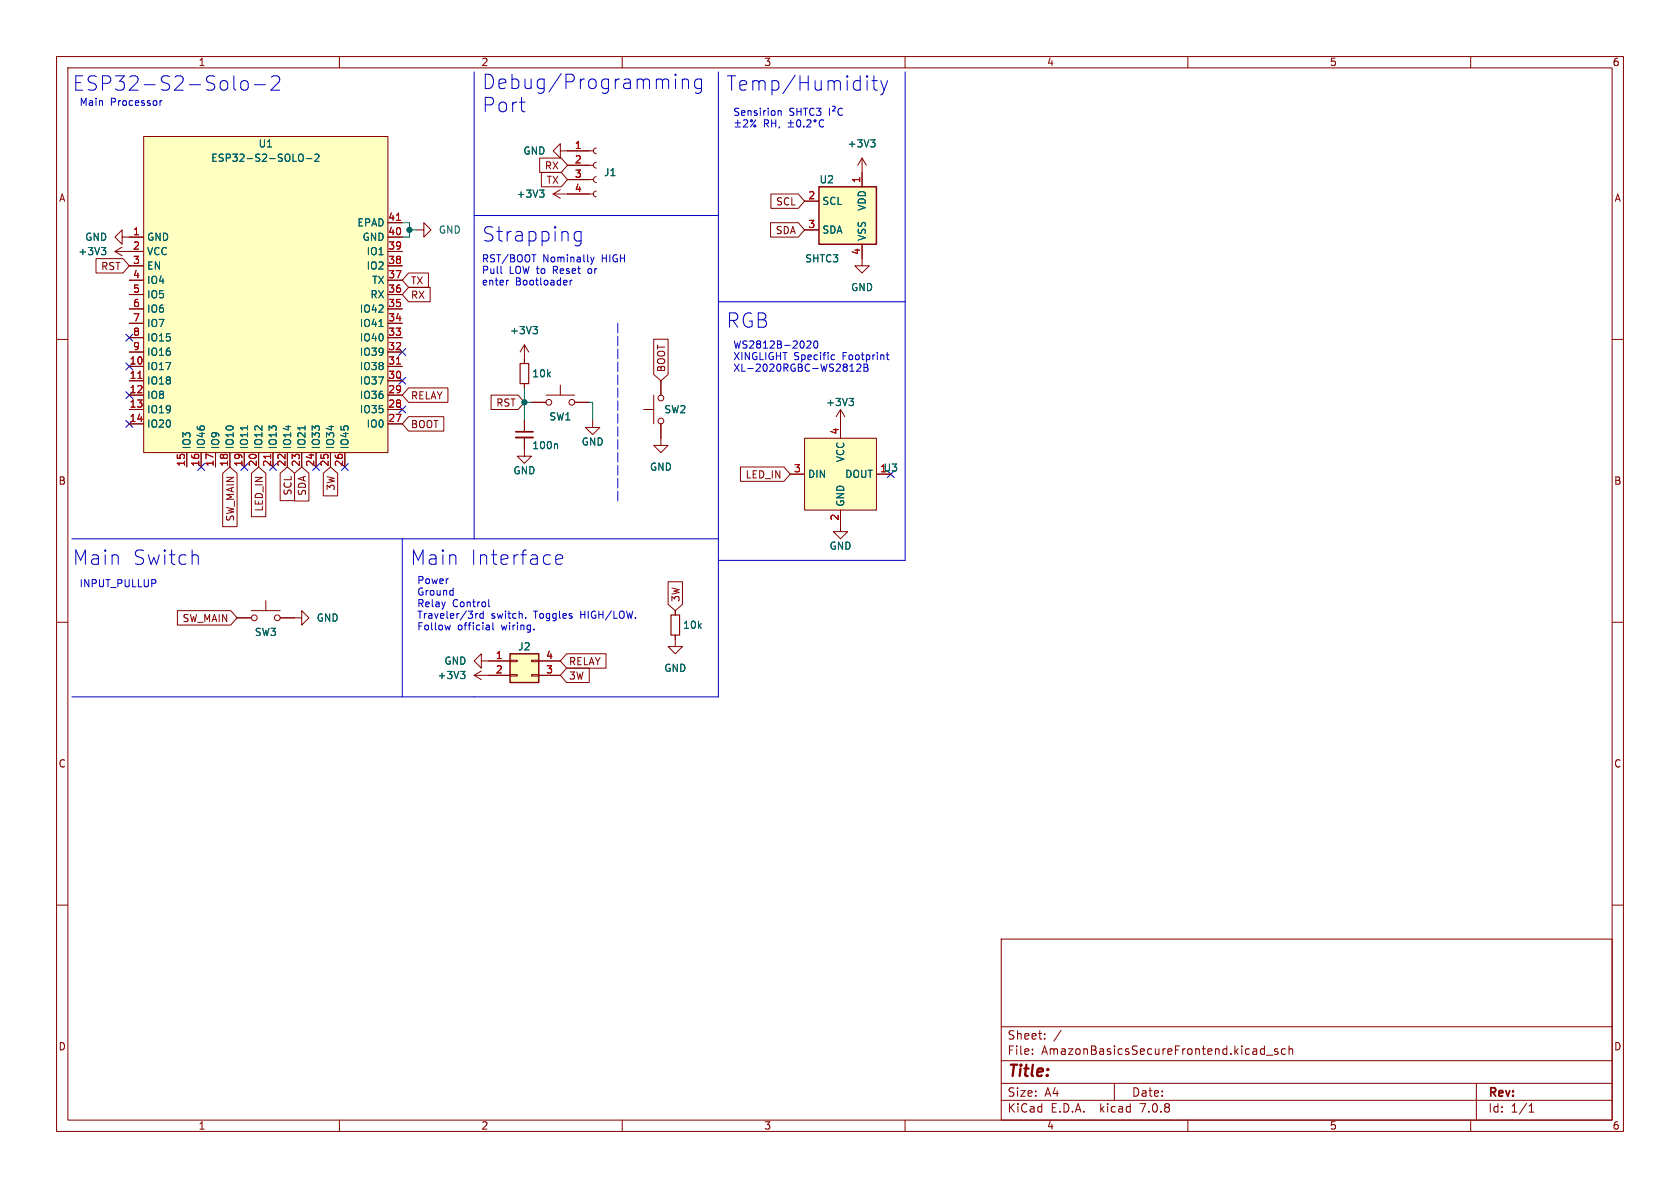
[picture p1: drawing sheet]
<svg xmlns="http://www.w3.org/2000/svg" width="297mm" height="210mm" viewBox="0 0 297 210" stroke-linecap="round" stroke-linejoin="round" font-family="sans-serif">
<g fill="none" stroke="#840000" stroke-width=".18">
<path d="M10 10h277v190h-277zM12 12h273v186h-273zM60 10v2M110 10v2M160 10v2M210 10v2M260 10v2M25.4 24.1h43.2v55.9h-43.2zM68.6 39.4h2.5M95.4 27.9h3.8l1.1 1.3-1.1 1.3h-3.8zM95.7 30.5h3.5l1.1 1.3-1.1 1.2h-3.5zM97.8 34.3l1.3 .8"/>
<path d="M97.8 34.3h7.1M99.1 26.7v-1.3l-1.3 1.3 1.3 1.2v-1.2h5.8M99.1 33.5l-1.3 .8M100.3 31.8h4.6M100.3 29.2h4.6M105.4 33.8l-.3 .1-.2 .4 .1 .3 .4 .2M105.4 31.2l-.3 .2-.2 .3 .1 .4 .4 .2M105.4 28.7l-.3 .1-.2 .4 .1 .4 .4 .1M105.4 26.2l-.3 .1-.2 .4 .1 .3 .4 .2M136.2 39.4h4.9l1.1 1.2-1.1 1.3h-4.9zM136.3 34.3h4.8l1.1 1.3-1.1 1.2h-4.8zM142.2 35.6h2.6"/>
<path d="M152.4 27.9l-.8 1.3M152.4 27.9v5.1M152.4 27.9l.8 1.3M10 60h2M17 45.7h4.7l1.2 1.3-1.2 1.3h-4.7zM20.3 44.5h5.1M20.3 44.5l1.3 .7M21.6 41.9v-1.3l-1.3 1.3 1.3 1.3v-1.3h3.8M21.6 43.7l-1.3 .8M22.9 47h2.5M22.9 59.7h2.5M22.9 57.2h2.5"/>
<path d="M22.9 54.6h2.5M22.9 52.1h2.5M22.9 49.5h2.5M68.6 41.9h2.5M68.6 44.5h2.5M68.6 47h2.5M68.6 59.7h2.5M68.6 57.2h2.5M68.6 54.6h2.5M68.6 52.1h2.5M68.6 49.5h2.5M72.2 48.3h3.5v2.5h-3.5l-1.1-1.3z"/>
<path d="M72.2 50.8h3.8v2.5h-3.8l-1.1-1.2zM73.7 40.6h1.2v-1.2l1.3 1.2-1.3 1.3v-1.3M115.6 60h2.5v6.2l-1.3 1.1-1.2-1.1zM142.2 40.6h2.6M152.4 43.2v3.8h1.3l-1.3 1.3-1.3-1.3h1.3M285 60h2M22.9 72.4h2.5M22.9 64.8h2.5M22.9 67.3h2.5M22.9 69.9h2.5M22.9 74.9h2.5M22.9 62.2h2.5"/>
<path d="M68.6 72.4h2.5M68.6 64.8h2.5M68.6 67.3h2.5M68.6 69.9h2.5M68.6 74.9h2.5M68.6 62.2h2.5M72.2 68.6h7v2.5h-7l-1.1-1.2zM72.2 73.7h6.3v2.5h-6.3l-1.1-1.3zM86.8 69.8h4.8l1.1 1.3-1.1 1.3h-4.8zM92.7 77.3v3.3h1.3l-1.3 1.3-1.3-1.3h1.3M92.7 61l-.8 1.2M92.7 61v3.3"/>
<path d="M92.7 67.8v.8M92.7 74.3v2M92.7 61l.8 1.2M94 71.1h2.5M96.5 69.9h5.1M99.1 68.1v1.8M101.6 71.1h2.5M104.8 74.3v1.3h1.2l-1.2 1.2-1.3-1.2h1.3M113.8 72.4h1.8M115.6 69.9v5M116.8 74.9v3.8h1.3l-1.3 1.3-1.2-1.3h1.2M116.8 67.3v2.6"/>
<path d="M142.2 77.5h12.7v12.7h-12.7zM148.6 72.4v5.1M148.6 72.4l-.8 1.3M148.6 72.4l.8 1.3M33 80v2.6M35.6 80v2.6M38.1 80v2.6M39.4 83.7l1.2-1.1 1.3 1.1v9.4h-2.5zM40.6 80v2.6M43.2 80v2.6M44.4 83.7l1.3-1.1 1.3 1.1v7.6h-2.6zM45.7 80v2.6"/>
<path d="M48.3 80v2.6M49.5 83.7l1.3-1.1 1.3 1.1v4.8h-2.6zM50.8 80v2.6M52.1 83.7l1.2-1.1 1.3 1.1v4.9h-2.5zM53.3 80v2.6M55.9 80v2.6M57.1 83.7l1.3-1.1 1.3 1.1v4h-2.6zM58.4 80v2.6M61 80v2.6M130.9 82.5h7.7l1.1 1.3-1.1 1.3h-7.7zM139.7 83.8h2.5M148.6 90.2v3.8h1.3l-1.3 1.3-1.3-1.3h1.3"/>
<path d="M154.9 83.8h2.6M10 110h2M31.4 107.9h9.4l1.1 1.3-1.1 1.3h-9.4zM41.9 109.2h2.5M44.4 108h5.1M47 106.2v1.8M49.5 109.2h3.8v-1.2l1.3 1.2-1.3 1.3v-1.3M83.8 119.4h6.4M83.8 119.4l1.3 .7M85.1 116.8v-1.2l-1.3 1.2 1.3 1.3v-1.3h5.1M85.1 118.6l-1.3 .8M90.2 119.3h1.2v.2h-1.2z"/>
<path d="M90.2 116.7h1.2v.3h-1.2zM94 119.3h1.2v.2h-1.2zM94 116.7h1.2v.3h-1.2zM95.2 116.8h3.9M95.2 119.4h3.9M100.2 118.1h4v2.6h-4l-1.1-1.3zM100.2 115.6h6.9v2.5h-6.9l-1.1-1.3zM118.1 102.8h2.6v4l-1.3 1.2-1.3-1.2zM119.4 112.3v2h1.2l-1.2 1.3-1.3-1.3h1.3M119.4 108v.7M285 110h2M10 160h2"/>
<path d="M285 160h2M177 166h108v32h-108zM60 198v2M110 198v2M160 198v2M177 194.5h108M177 191.5h108M177 187.5h108M177 181.5h108M182.5 186.3v.1M182.5 185.5v.1M184.7 183.6v.1"/>
<path d="M184.7 182.8v.1M187.6 182.1l-1.3 2M197 191.5v3M210 198v2M223.1 185.4l.4 .1M223.5 184.9v1.5M223.5 186.3l-.4 .1M223.9 186.5h1.1M225.9 185.5l-.4-.1-.2 .2 .1 .2 .5 .2v.3h-.6M227.2 185.5l-.4-.1-.3 .3v.4l.2 .2h.5M227.9 185.5l.2-.1 .4 .1v.9M227.9 184.9v1.5"/>
<path d="M260 198v2M261 191.5v6.5M270.3 196.6h.9M270.3 195.5l.4-.4v1.5"/>
<circle cx="97" cy="71.1" r=".51"/>
<circle cx="101.1" cy="71.1" r=".51"/>
<circle cx="116.8" cy="74.4" r=".51"/>
<circle cx="116.8" cy="70.4" r=".51"/>
<circle cx="45" cy="109.2" r=".51"/>
<circle cx="49" cy="109.2" r=".51"/>
</g>
<g fill="#ffffc2" stroke="#ffffc2" stroke-width=".18">
<path d="M25.4 24.1h43.2v55.9h-43.2z"/>
<path d="M142.2 77.5h12.7v12.7h-12.7z"/>
<path d="M144.8 33h10.1v10.2h-10.1z"/>
<path d="M90.2 115.6h5v5.1h-5z"/>
</g>
<path d="M70.1 39h.7M24.4 66.9h.7M70.1 64.4h.7M47.8 80.3v.7" fill="none" stroke="#a90000" stroke-width=".18"/>
<g fill="none" stroke="#006464" stroke-width=".18">
<path d="M53.1 27.2a.43 .43 0 0 1 .5 .5v.4a.43 .43 0 0 1-.5 .4M54.2 28h.9M55.7 27.4l.5-.2 .2 .4-.8 .9h.8M95.4 33.6h.8l-.5 .5M95.9 34.1l.3 .2v.3l-.3 .3M153.9 24.7h.8l-.4 .5M154.5 25.2l.2 .2v.3l-.2 .3M17.9 43.8h.8l-.4 .4M18.5 44.2l.2 .3v.3l-.2 .2M67 57.7h.7M94.2 57.7h.8l-.4 .5M94.8 58.2l.2 .3v.3l-.2 .2"/>
<path d="M43.8 75.3v.7M53.9 75.3v.7M98.4 78.5l.2 .2v.6M150.1 70.4h.8l-.4 .5M150.6 70.9l.3 .3v.3l-.3 .2M81.4 118.7h.8l-.4 .5M82 119.2l.2 .2v.3l-.2 .3"/>
</g>
<path d="M91.9 64.3h1.6v3.5h-1.6zM118.6 108.7h1.5v3.6h-1.5z" fill="none" stroke="#840000" stroke-width=".2"/>
<path d="M91.2 77.3h3" fill="none" stroke="#840000" stroke-width=".33"/>
<path d="M91.2 76.3h3" fill="none" stroke="#840000" stroke-width=".3"/>
<path d="M144.8 33h10.1v10.2h-10.1zM90.2 115.6h5v5.1h-5z" fill="none" stroke="#840000" stroke-width=".25"/>
<g fill="none" stroke="#0000c2" stroke-width=".18">
<path d="M28.3 17.8v.8M28.6 17.8l-.3 .2M41.5 15.8l.2 .1M42.8 14.4a.69 .69 0 0 1 1.1 .3v.8a.69 .69 0 0 1-.7 .5 .69 .69 0 0 1-.6-.5v-.8zM45 15h1.9M48 13.6l.4-.2h.6a.69 .69 0 0 1 .3 1.1l-1.4 1.4h1.5M83.8 12.7v82.6M91.8 18.1h1M92.6 19.8h.2M119.4 13.1v.3M119.4 14v1.7M119.4 13.1l-.1 .1 .1 .2"/>
<path d="M119.4 13.1l.1 .1-.1 .2M120.6 14v1.7M120.6 14.2a.63 .63 0 0 1 1.1 .1v1.4M124 14.1l-.7-.1-.5 .5v.7l.2 .3 .3 .2 .7-.2M124 14v2a.69 .69 0 0 1-1.1 .4M127 12.7v110.5h-114.3M137.6 19.6v.8M137.6 19.7l.1-.1h.3l.1 .8M146.6 19.1v1.3M147.2 18.8h.3l.2 .2-.1 .2-.4 .4h.5M148.9 19.3a.6 .6 0 0 0-.8 .4 .6 .6 0 0 0 .6 .7l.2-.1M153.3 13.4v.2"/>
<path d="M153.3 14.2v1.7M153.3 13.4l-.1 .1 .1 .1M153.3 13.4l.1 .1-.1 .1M154.1 14.2h1M154.5 13.4v2.2l.1 .2 .5 .1M155.7 14.2l.6 1.7M156.3 15.9l-.2 .6-.4 .3M156.9 14.2l-.6 1.7M160 12.7v86.4h-33M83.8 38.1h43.2M129.9 21.7h1M129.9 22.4h1"/>
<path d="M130.4 21.2v1M131.6 21.2l-.1 .1M131.9 21.2l.3 .2-.1 .3-.7 .7h.8M133.6 21.2l-.9 1.2M139.3 21.7h1M139.3 22.4h1M139.8 21.2v1M141.1 21.2a.72 .72 0 0 0 .2 1.2 .79 .79 0 0 0 0-1.2M142.1 22.3v.1M142.8 21.2l-.2 .1M143.1 21.2l.3 .2-.1 .3-.7 .7h.8M145.2 21.2a.66 .66 0 0 0-.4 .7 .66 .66 0 0 0 .6 .5l.2-.1"/>
<path d="M145.4 21.2l.2 .1M88.6 47.1v1.1l.2 .1M89.9 49.5l-.2 .1M94 45h.7M100.8 49.5v.9M101.2 49.5l-.4 .3M102.7 40.9v2.1a.69 .69 0 0 1-1.1 .3M102.7 41l-.7-.1-.5 .5v.7l.3 .4 .2 .1 .7-.1M104.4 45.5l.3 .8M104.7 46.3l-.3 .4M105 45.5l-.3 .8M127 53.3h33"/>
<path d="M142.6 60.4l.5-.1 .3 .3-.8 .9h.8M144 60.4l.2-.1a.68 .68 0 0 1 .4 .6 .68 .68 0 0 1-.4 .6l-.2-.1-.1-.3zM147.1 63.5h.4M147.1 62.8h.4M150.3 65.6h.7M150.6 64.4v1.2M152.2 64.7l-.8 .9h.8M152.7 64.4v1.2l.7-.1 .1-.3-.3-.2M152.7 65h.5M153.4 64.7l-.2 .3M156.7 62.7h.5M156.9 62.3v1.1l.3 .2"/>
<path d="M12.7 95.3h114.3M34.7 98.1l.4 .3v1.4M71.1 95.3v27.9M98.3 98.9l1.2-.2-.2-.5-.7-.1-.3 .3v1l.1 .2 .2 .2 .7-.2M79.6 110.5l-.2 .8-.3-.6M80 104.4h.1M80.1 103.9v1.3M80.1 105.2h-.1M84.1 108.5v.8M84.5 108.5l-.4 .2M85.4 108.5h-.3l-.3 .2 .1 .5h.5M85.4 108v1.3"/>
<path d="M86.3 110.5l.2 .2v.6M86.4 106v1.1l.2 .2M86.5 111.3h-.4M86.5 110.8l-.4 .1M87.1 110.1v1.1l.2 .1M92.9 109.2v.1M94.4 111.2v.1"/>
<circle cx="132.8" cy="21.4" r=".18"/>
<circle cx="133.5" cy="22.3" r=".18"/>
<circle cx="144.1" cy="21.4" r=".18"/>
</g>
<path d="M109.2 57.2v31.7" fill="none" stroke="#0000c2" stroke-width=".18" stroke-dasharray="1.7 .6"/>
<path d="M71.1 39.4h1.3v2.5h-1.3M72.4 40.6h1.3M92.7 71.1h1.3M92.7 68.6v5.7M104.1 71.1h.7v3.2" fill="none" stroke="#009600" stroke-width=".18"/>
<g fill="none" stroke="#000084" stroke-width=".18">
<path d="M22.3 59.1l1.2 1.2M23.5 59.1l-1.2 1.2M22.3 74.3l1.2 1.2M22.3 64.2l1.2 1.2M22.3 69.2l1.2 1.3M23.5 74.3l-1.2 1.2M23.5 64.2l-1.2 1.2M23.5 69.2l-1.2 1.3M70.5 61.6l1.2 1.2M70.5 66.7l1.2 1.2M70.5 71.8l1.2 1.2M71.7 61.6l-1.2 1.2"/>
<path d="M71.7 66.7l-1.2 1.2M71.7 71.8l-1.2 1.2M35 81.9l1.2 1.3M36.2 81.9l-1.2 1.3M42.6 81.9l1.2 1.3M43.8 81.9l-1.2 1.3M47.7 81.9l1.2 1.3M48.9 81.9l-1.2 1.3M55.3 81.9l1.2 1.3M56.5 81.9l-1.2 1.3M60.4 81.9l1.2 1.3M61.6 81.9l-1.2 1.3"/>
<path d="M156.9 83.2l1.2 1.2M158.1 83.2l-1.2 1.2"/>
</g>
<g fill="#009600" stroke="#009600" stroke-width=".18">
<circle cx="72.4" cy="40.6" r=".46"/>
<circle cx="92.7" cy="71.1" r=".46"/>
</g>
<g font-size="3.5" fill="#0000c2">
<text x="12.7" y="16.3">ESP32-S2-Solo-2</text>
<text x="85.1" y="16">Debug/Programming</text>
<text x="128.3" y="16.3">Temp/Humidity</text>
<text x="85.1" y="20.1">Port</text>
<text x="85.1" y="42.9">Strapping</text>
<text x="128.3" y="58.2">RGB</text>
<text x="12.7" y="100.1">Main</text>
<text x="23.3" y="100.1">Switch</text>
<text x="72.4" y="100.1">Main</text>
<text x="83" y="100.1">Interface</text>
</g>
<text font-size="2.8" fill="#840000" x="178" y="190.9">Title:</text>
<g font-size="2.1" fill="#840000">
<text x="178" y="184">Sheet:</text>
<text x="178" y="186.7">File:</text>
<text x="184.1" y="186.7">AmazonBasicsSecureFrontend.kicad_sch</text>
<text x="178" y="196.9">KiCad</text>
<text x="178" y="194.1">Size:</text>
<text x="184.7" y="194.1">A4</text>
<text x="185.7" y="196.9">E.D.A.</text>
<text x="194.6" y="196.9">kicad</text>
<text x="200" y="194.1">Date:</text>
<text x="201.8" y="196.9">7.0.8</text>
<text x="263" y="194.3">Rev:</text>
<text x="263" y="196.9">Id:</text>
<text x="267.1" y="196.9">1/1</text>
</g>
<g font-size="1.8" fill="#840000">
<text x="35" y="11.9">1</text>
<text x="85" y="11.9">2</text>
<text x="135" y="11.9">3</text>
<text x="185" y="11.9">4</text>
<text x="235" y="11.9">5</text>
<text x="285" y="11.9">6</text>
<text x="10.3" y="35.9">A</text>
<text x="96.2" y="30.2">RX</text>
<text x="96.5" y="32.7">TX</text>
<text x="285.3" y="35.9">A</text>
<text x="137" y="41.6">SDA</text>
<text x="137.1" y="36.5">SCL</text>
<text x="17.8" y="47.9">RST</text>
<text x="72.5" y="50.5">TX</text>
<text x="72.5" y="53">RX</text>
<text x="117.8" y="65.9" transform="rotate(-90 117.8 65.9)">BOOT</text>
<text x="72.5" y="70.8">RELAY</text>
<text x="72.5" y="75.9">BOOT</text>
<text x="87.6" y="72.1">RST</text>
<text x="10.3" y="85.9">B</text>
<text x="51.8" y="87.7" transform="rotate(-90 51.8 87.7)">SCL</text>
<text x="54.3" y="87.8" transform="rotate(-90 54.3 87.8)">SDA</text>
<text x="59.4" y="86.8" transform="rotate(-90 59.4 86.8)">3W</text>
<text x="131.7" y="84.8">LED_IN</text>
<text x="285.3" y="85.9">B</text>
<text x="41.6" y="92.3" transform="rotate(-90 41.6 92.3)">SW_MAIN</text>
<text x="46.7" y="90.5" transform="rotate(-90 46.7 90.5)">LED_IN</text>
<text x="120.3" y="106.5" transform="rotate(-90 120.3 106.5)">3W</text>
<text x="32.2" y="110.2">SW_MAIN</text>
<text x="100.5" y="117.8">RELAY</text>
<text x="100.5" y="120.3">3W</text>
<text x="10.3" y="135.9">C</text>
<text x="285.3" y="135.9">C</text>
<text x="10.3" y="185.9">D</text>
<text x="285.3" y="185.9">D</text>
<text x="35" y="199.9">1</text>
<text x="85" y="199.9">2</text>
<text x="135" y="199.9">3</text>
<text x="185" y="199.9">4</text>
<text x="235" y="199.9">5</text>
<text x="285" y="199.9">6</text>
</g>
<g font-size="1.8" fill="#0000c2">
<text x="14" y="18.8">Main</text>
<text x="19.5" y="18.8">Processor</text>
<text x="129.5" y="20.6">Sensirion</text>
<text x="134.9" y="22.6">RH,</text>
<text x="139.5" y="20.6">SHTC3</text>
<text x="85.1" y="46.5">RST/BOOT</text>
<text x="95.9" y="46.5">Nominally</text>
<text x="106.5" y="46.5">HIGH</text>
<text x="85.1" y="48.5">Pull</text>
<text x="85.1" y="50.6">enter</text>
<text x="90" y="48.5">LOW to</text>
<text x="91.1" y="50.6">Bootloader</text>
<text x="98" y="48.5">Reset</text>
<text x="104.4" y="48.5">or</text>
<text x="129.5" y="61.7">WS2812B-2020</text>
<text x="129.5" y="63.7">XINGLIGHT</text>
<text x="129.5" y="65.8">XL-2020RGBC-WS2812B</text>
<text x="140.3" y="63.7">Specific</text>
<text x="149.1" y="63.7">Footprint</text>
<text x="14" y="103.9">INPUT_PULLUP</text>
<text x="73.7" y="103.3">Power</text>
<text x="73.7" y="105.4">Ground</text>
<text x="73.7" y="107.4">Relay</text>
<text x="80" y="107.4">Control</text>
<text x="73.7" y="109.5">Traveler/3rd</text>
<text x="73.7" y="111.5">Follow</text>
<text x="80.9" y="111.5">official</text>
<text x="86.8" y="109.5">switch.</text>
<text x="88.8" y="111.5">wiring.</text>
<text x="94.5" y="109.5">Toggles</text>
<text x="102.9" y="109.5">HIGH/LOW.</text>
</g>
<g font-size="1.8" fill="#006464">
<text x="37.2" y="28.8">ESP32-S2-SOLO-2</text>
<text x="45.6" y="26.3">U1</text>
<text x="92.4" y="27.5">GND</text>
<text x="149.8" y="26.3">+3V3</text>
<text x="91.2" y="35.2">+3V3</text>
<text x="106.7" y="31.3">J1</text>
<text x="144.8" y="32.6">U2</text>
<text x="63.1" y="40.2">EPAD</text>
<text x="77.5" y="41.5">GND</text>
<text x="145.3" y="36.4">SCL</text>
<text x="145.3" y="41.5">SDA</text>
<text x="153.3" y="37.4" transform="rotate(-90 153.3 37.4)">VDD</text>
<text x="13.8" y="45.3">+3V3</text>
<text x="15" y="42.8">GND</text>
<text x="25.9" y="42.8">GND</text>
<text x="25.9" y="45.3">VCC</text>
<text x="25.9" y="47.9">EN</text>
<text x="64" y="42.8">GND</text>
<text x="64.7" y="47.9">IO2</text>
<text x="64.7" y="45.3">IO1</text>
<text x="142.2" y="46.6">SHTC3</text>
<text x="153.3" y="42.7" transform="rotate(-90 153.3 42.7)">VSS</text>
<text x="25.9" y="50.4">IO4</text>
<text x="25.9" y="52.9">IO5</text>
<text x="65.4" y="52.9">RX</text>
<text x="65.7" y="50.4">TX</text>
<text x="150.4" y="51.7">GND</text>
<text x="25.9" y="55.5">IO6</text>
<text x="25.9" y="58">IO7</text>
<text x="63.5" y="58">IO41</text>
<text x="63.5" y="55.5">IO42</text>
<text x="90.1" y="59.3">+3V3</text>
<text x="25.9" y="65.6">IO17</text>
<text x="25.9" y="60.6">IO15</text>
<text x="25.9" y="63.1">IO16</text>
<text x="63.5" y="65.6">IO38</text>
<text x="63.5" y="63.1">IO39</text>
<text x="63.5" y="60.6">IO40</text>
<text x="25.9" y="68.2">IO18</text>
<text x="25.9" y="70.7">IO8</text>
<text x="63.5" y="70.7">IO36</text>
<text x="63.5" y="68.2">IO37</text>
<text x="94" y="66.9">10k</text>
<text x="145.9" y="72">+3V3</text>
<text x="25.9" y="73.3">IO19</text>
<text x="25.9" y="75.8">IO20</text>
<text x="63.5" y="73.3">IO35</text>
<text x="64.7" y="75.8">IO0</text>
<text x="97" y="74.5">SW1</text>
<text x="117.3" y="73.3">SW2</text>
<text x="33.9" y="79.5" transform="rotate(-90 33.9 79.5)">IO3</text>
<text x="36.4" y="79.5" transform="rotate(-90 36.4 79.5)">IO46</text>
<text x="39" y="79.5" transform="rotate(-90 39 79.5)">IO9</text>
<text x="41.5" y="79.5" transform="rotate(-90 41.5 79.5)">IO10</text>
<text x="44" y="79.5" transform="rotate(-90 44 79.5)">IO11</text>
<text x="46.6" y="79.5" transform="rotate(-90 46.6 79.5)">IO12</text>
<text x="49.1" y="79.5" transform="rotate(-90 49.1 79.5)">IO13</text>
<text x="51.7" y="79.5" transform="rotate(-90 51.7 79.5)">IO14</text>
<text x="54.2" y="79.5" transform="rotate(-90 54.2 79.5)">IO21</text>
<text x="56.7" y="79.5" transform="rotate(-90 56.7 79.5)">IO33</text>
<text x="59.3" y="79.5" transform="rotate(-90 59.3 79.5)">IO34</text>
<text x="61.8" y="79.5" transform="rotate(-90 61.8 79.5)">IO45</text>
<text x="94" y="79.6">100n</text>
<text x="102.7" y="79">GND</text>
<text x="114.8" y="83.4">GND</text>
<text x="149.5" y="81.8" transform="rotate(-90 149.5 81.8)">VCC</text>
<text x="90.7" y="84">GND</text>
<text x="142.7" y="84.7">DIN</text>
<text x="149.3" y="84.7">DOUT</text>
<text x="149.5" y="89.7" transform="rotate(-90 149.5 89.7)">GND</text>
<text x="146.6" y="97.4">GND</text>
<text x="45" y="112.6">SW3</text>
<text x="55.9" y="110.1">GND</text>
<text x="120.7" y="111.4">10k</text>
<text x="78.5" y="117.7">GND</text>
<text x="91.5" y="115.2">J2</text>
<text x="117.3" y="119">GND</text>
<text x="77.3" y="120.2">+3V3</text>
</g>
<g font-size="1.8" fill="#a90000">
<text x="101.5" y="26.4">1</text>
<text x="101.5" y="29">2</text>
<text x="101.5" y="31.5">3</text>
<text x="101.5" y="34">4</text>
<text x="142.8" y="35.3">2</text>
<text x="152.1" y="32.5" transform="rotate(-90 152.1 32.5)">1</text>
<text x="23.4" y="41.7">1</text>
<text x="68.5" y="41.7">40</text>
<text x="68.5" y="39.1">41</text>
<text x="142.8" y="40.4">3</text>
<text x="23.4" y="44.2">2</text>
<text x="23.4" y="46.7">3</text>
<text x="68.5" y="46.7">38</text>
<text x="68.5" y="44.2">39</text>
<text x="152.1" y="45.2" transform="rotate(-90 152.1 45.2)">4</text>
<text x="23.4" y="49.3">4</text>
<text x="23.4" y="51.8">5</text>
<text x="68.5" y="51.8">36</text>
<text x="68.5" y="49.3">37</text>
<text x="23.4" y="54.4">6</text>
<text x="23.4" y="56.9">7</text>
<text x="23.4" y="59.4">8</text>
<text x="68.5" y="59.4">33</text>
<text x="68.5" y="56.9">34</text>
<text x="68.5" y="54.4">35</text>
<text x="22.8" y="64.5">10</text>
<text x="23.4" y="62">9</text>
<text x="68.5" y="64.5">31</text>
<text x="68.5" y="62">32</text>
<text x="22.8" y="67.1">11</text>
<text x="22.8" y="69.6">12</text>
<text x="68.5" y="69.6">29</text>
<text x="68.5" y="67.1">30</text>
<text x="22.8" y="72.1">13</text>
<text x="22.8" y="74.7">14</text>
<text x="68.5" y="74.7">27</text>
<text x="68.5" y="72.1">28</text>
<text x="148.3" y="76.9" transform="rotate(-90 148.3 76.9)">4</text>
<text x="32.8" y="82.6" transform="rotate(-90 32.8 82.6)">15</text>
<text x="35.3" y="82.6" transform="rotate(-90 35.3 82.6)">16</text>
<text x="37.8" y="82.6" transform="rotate(-90 37.8 82.6)">17</text>
<text x="40.4" y="82.6" transform="rotate(-90 40.4 82.6)">18</text>
<text x="42.9" y="82.6" transform="rotate(-90 42.9 82.6)">19</text>
<text x="45.5" y="82.6" transform="rotate(-90 45.5 82.6)">20</text>
<text x="48" y="82.6" transform="rotate(-90 48 82.6)">21</text>
<text x="50.5" y="82.6" transform="rotate(-90 50.5 82.6)">22</text>
<text x="53.1" y="82.6" transform="rotate(-90 53.1 82.6)">23</text>
<text x="55.6" y="82.6" transform="rotate(-90 55.6 82.6)">24</text>
<text x="58.2" y="82.6" transform="rotate(-90 58.2 82.6)">25</text>
<text x="60.7" y="82.6" transform="rotate(-90 60.7 82.6)">26</text>
<text x="140.3" y="83.6">3</text>
<text x="155.5" y="83.6">1U3</text>
<text x="148.3" y="92.1" transform="rotate(-90 148.3 92.1)">2</text>
<text x="87.6" y="116.6">1</text>
<text x="87.6" y="119.1">2</text>
<text x="96.4" y="119.1">3</text>
<text x="96.4" y="116.6">4</text>
</g>
</svg>
